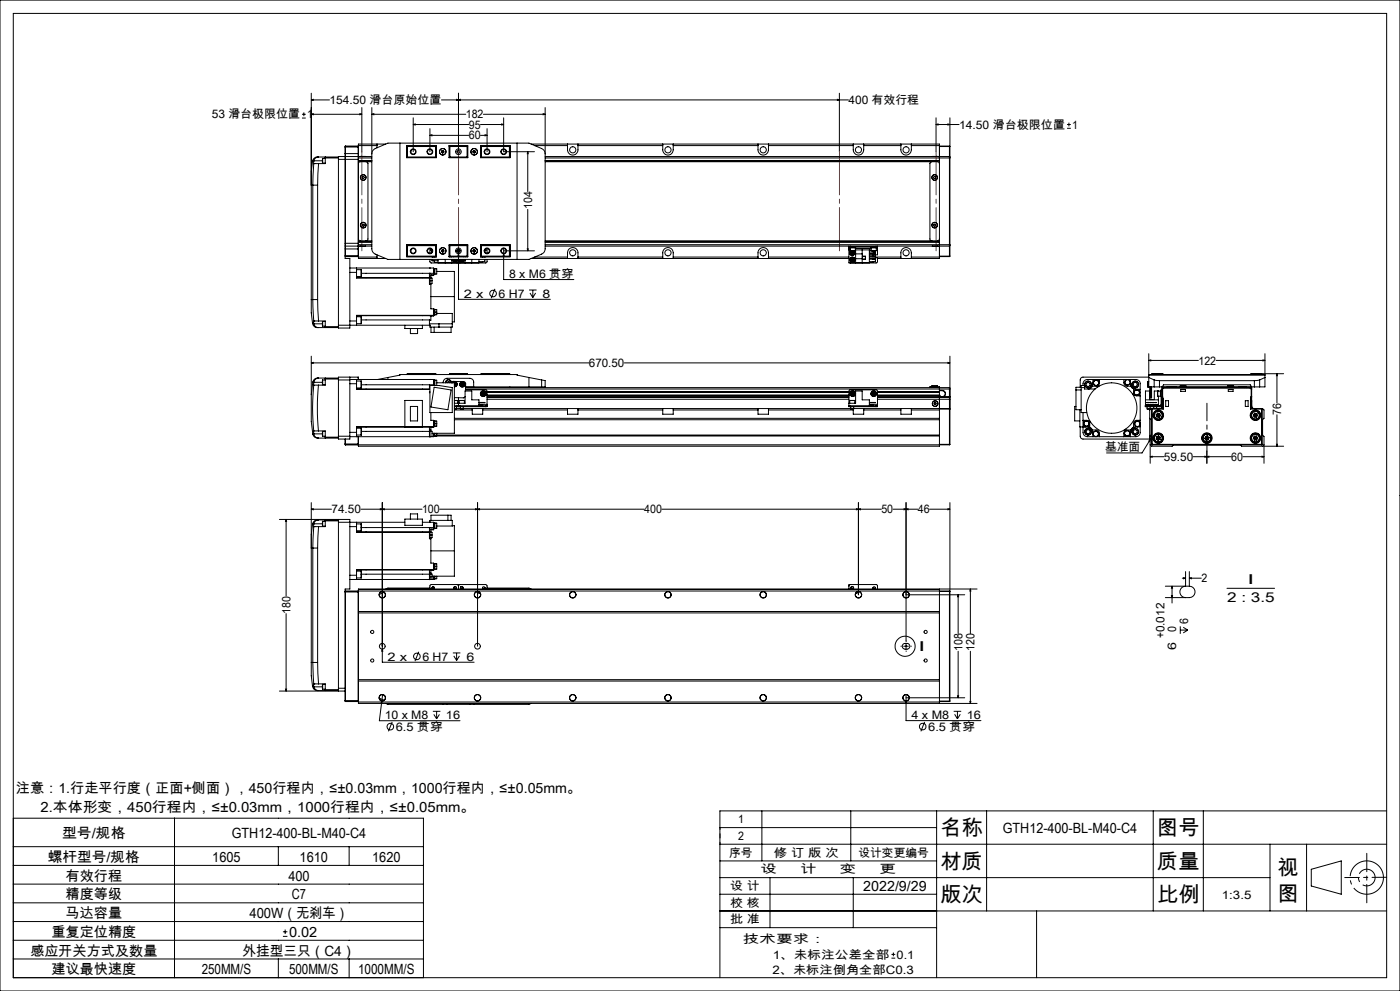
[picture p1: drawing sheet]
<svg xmlns="http://www.w3.org/2000/svg" width="420mm" height="297mm" viewBox="0 0 420 297" stroke-linecap="round" stroke-linejoin="round" font-family="sans-serif">
<g fill="none" stroke="#000" stroke-width=".3">
<path d="M0 0h420v297h-420zM4 4h412v289h-412zM90.6 35.4h1.1M90.6 34.3h1.1M91.2 33.7v1.1M93.4 29.9l.6-.1v.3zM93.4 34.3l.6-.2v.3zM93.4 34.3h.1M93.4 34.3h15.1M93.4 29.9h5.4M93.4 27.9v61.9M108 34.1l.5 .2-.5 .1z"/>
<path d="M108.5 32.2v13.3M111.5 34.3l.6-.2v.3zM111.5 32.2v42.4l.2 .6 .6 .8 4.1 1.7h42.3l4.4-1.9 .4-1.2v-42.4M111.5 34.3h28.2M124 37.3l.6-.2v.4zM124 37.3h16.6M124 35.3v10.2M129 38.6v6.9M136.9 29.8l.6 .1-.6 .2zM137.5 29.9l.6-.1v.3zM137.5 27.9v17.6M144.1 37.3h7"/>
<path d="M145 34.3h18.5M146.1 38.6v6.9M150.5 37.1l.6 .2-.6 .2zM151.1 35.3v10.2h9.2M162.9 34.1l.6 .2-.6 .1zM251.2 29.8l.6 .1-.6 .2zM251.8 27.9v17.6M254.5 29.9h-122.1M280.8 37.3l.6-.2v.4zM280.8 37.3h6.9M280.8 35.3v10.2M284.4 37.1l.6 .2-.6 .2z"/>
<path d="M285 35.3v11.8M320.1 38.4h1.1M320.1 37.3h1.1M320.7 36.8v1.1M93.8 48.3l-.4 3.2v4h.4M93.8 48.3l.3 .1M93.8 55.5h1.5M93.8 55.5v34.3M94.1 49l-.3 6.5M94.1 49h.1M94.1 49h1.5M94.1 48.4v.6"/>
<path d="M94.2 48.2h2.5M94.2 48.2l-.1 .2M95.3 55.5v34.3M95.5 47.1h-.1a1.51 1.51 0 0 0-1.6 1.2M95.5 47.1a1.42 1.42 0 0 0-1.3 1.1M95.5 47.1h6M95.6 49l-.3 6.5M96.8 47.5v1.4M96.8 47.5h.8M96.8 48.9h.8M97.6 47.1v.2M97.6 47.3v1.7h-2"/>
<path d="M97.6 47.3h3.9M101.5 47.8v49.7M101.5 47.8h6M103.5 46.9v.9M103.5 46v.9M103.5 46h4M103.5 44.1h4M103.6 47.8l-.1 29.7h1.5v20.8h-3.5v-.8M103.6 46.9v.9M103.6 46v.9M103.6 43.8v2.2M103.6 46.9l-.1 .1"/>
<path d="M103.6 43.8h3.9M103.6 43.8h-.1M107.5 46.9v26.9M107.5 43.8v3.1M107.5 46.9v.1M107.5 43.8h.1M107.5 46.9h.1M107.5 47v.8M107.5 47.8v25.1M107.5 48.1h4M107.5 43.6h5.6M107.5 47.3h4"/>
<path d="M107.9 46.9h1.8M108.8 52.9h.3l.2 .3-.2 .3h-.3l-.2-.3zM109.8 48.5l.6 .4v22.8l-.2 .3-.4 .2M111.5 48.5h-3.4l-.6 .5M111.5 46.9h-10v.9M111.5 46.1l.2-.7 .6-.7 4.1-1.8h42.3l4.1 1.8 .5 .5 .2 .9M113.1 43.2v1.1M115.7 43.2h-8.2v3.7M120 42.9v34.8M122 43.7h8.9v3.6h-8.9zM122 46.9h.1M122.1 43.8v3.5"/>
<path d="M122.1 43.8h8.8M122.1 43.8l.1 .1M122.2 47.1h8.5M122.2 43.9h8.5M122.2 43.9v3.2M122.2 47.1l-.1 .1h8.8M129 40.6l.6-.2v.3zM129 40.6h11.6M130.7 43.9l.1-.1v3.4l-.1-.1M130.7 43.9v3.2M132.5 45.6l.3 .2M132.5 45.3v.3"/>
<path d="M132.8 45.2l.3 .1M132.8 45.2l-.3 .1M133.1 45.3v.3M133.1 45.6l-.3 .2M134.7 43.7l.1 .1M134.7 43.7h5.6v3.6h-5.6zM134.7 43.8h5.6M134.7 47.2h5.6M134.8 43.8v3.4l.2-.1M134.8 43.8l.2 .1M135 47.1h5.1M135 43.9h5.1"/>
<path d="M135 43.9v3.2M140.1 43.9l.2-.1v3.4l-.2-.1M140.1 43.9v3.2M142 45.6l.2 .2M142 45.3v.3M142.2 45.2l.3 .1M142.2 45.2l-.2 .1M142.5 45.3v.3M142.5 45.6l-.3 .2M144.1 40.6h2M144.2 43.7h8.8v3.6h-8.8zM144.2 43.8h8.8l-.2 .1"/>
<path d="M144.4 43.9l-.1-.1v3.4l.1-.1M144.4 47.1h8.4M144.4 43.9h8.4M144.4 43.9v3.2M144.8 43.7v.1M145.5 40.4l.6 .2-.6 .1zM152.8 43.9v3.2M152.8 47.1l.2 .1h-8.8M153 46.9h.1M155.1 42.9v34.8M158.3 45.5l.2 .6h-.3zM158.3 45.5v11.9"/>
<path d="M159.3 43.2h122.5v34.3h-18.6M160.4 43.6h9.9M163.5 48.5h117.7l.5 .1 .1 .4M163.5 46.9h121.3M163.5 48.1h118.3M163.5 47.3h121.3M170.3 43.2a3.2 3.2 0 0 0 .4 2.8 1.56 1.56 0 0 0 1.7 .4 1.56 1.56 0 0 0 1-1.5v-1.7M173.4 43.6h25.4M198.8 43.2v1.7a1.57 1.57 0 0 0 1.6 1.6 1.57 1.57 0 0 0 1.6-1.6v-1.7M202 43.6h25.4M227.4 43.2v1.7a1.57 1.57 0 0 0 1.6 1.6 1.57 1.57 0 0 0 1.5-1.6v-1.7M230.5 43.6h25.5"/>
<path d="M256 43.2v1.7a1.57 1.57 0 0 0 1.5 1.6 1.57 1.57 0 0 0 1.6-1.6v-1.7M259.1 43.6h11.2M270.3 43.2v1.7a1.57 1.57 0 0 0 1.5 1.6 1.57 1.57 0 0 0 1.6-1.6v-1.7M273.4 43.6h8.4M279.5 48.5l-.5 .4v22.8l.1 .3 .4 .2M279.7 46.9h1.7M280.3 52.9h.3l-.1 .6-.3-.1-.1-.3zM281.8 43.8h3M281.8 43.9h3M284.8 46.9v.4M284.8 47.3h.2M284.8 46.9l.2 .2"/>
<path d="M284.8 43.8v.1M284.8 43.9v3M284.8 47.3v26M285 47.1v.2M285 47.3v26M103.5 76.6h4M103.5 73.7l.1 .1M103.5 76.8l4 .1M103.6 73.8v.8h3.9M103.6 73.8h7.9M107.5 73.8v3.1M107.5 71.6l.5 .6h3.5"/>
<path d="M107.5 73.7h.1M107.5 72.9h-3.9v.9M107.5 72.9v.8M107.5 73.8v3.7h8.2M107.5 72.5h4M107.5 77h5.6M107.5 73.3h4M107.5 73.7v.1M107.5 76.8v.1M107.9 73.8h1.8M108.7 67.4l.2-.2 .3 .1 .1 .3-.3 .2-.3-.1zM113.1 76.4v1.1"/>
<path d="M122 73.4h8.9v3.6h-8.9zM122 73.8h.1M122.1 73.4v3.5M122.1 76.9h8.8M122.2 73.6v3.2M122.2 73.6h8.5M122.2 76.8h8.5M122.2 76.8l-.1 .1M129 77.7v.8l.3 .3h8M129 74.5v1.4M129.3 75.1h.4M129.3 74.6v.5"/>
<path d="M129.6 77h.1M129.6 77.7v.4h1.8M129.7 75.2l-.1 .3M129.8 78.1h.3M130.3 78.1v.6h1.1M130.3 76.9v.1M130.7 73.6l.1-.1v3.4l-.1-.1M130.7 73.6v3.2M130.9 73.5h-8.8l.1 .1M131.4 77.7v1.1h12.3v-1.1M132.5 75.3l.3 .2M132.5 75v.3"/>
<path d="M132.8 74.9l.3 .1M132.8 74.9l-.3 .1M133.1 75v.3M133.1 75.3l-.3 .2M133.6 77.7v1.1M134.7 73.4h5.6v3.6h-5.6zM134.7 76.9h5.6M134.7 73.5h5.6M134.8 76.9l-.1 .1M135 73.6l-.2-.1v3.4M135 73.6v3.2M135 73.6h5.1"/>
<path d="M135 76.8h5.1M135 76.8l-.2 .1M135.3 76.9v.1M135.4 76.9v.1M135.5 77.7v1.1M135.6 78h1.6M135.6 77.7v.3M136 76.9v.1M136.2 78l.2 .2M136.5 78l-.1 .2M136.7 78l.1 .1M136.8 78.1l-.4 .1"/>
<path d="M136.8 78v.1M137.1 75.1h.1M137.1 75.3l.1 .2M137.2 75.1h-.1M137.2 75v.1M137.2 77.7v.3M137.2 74.9h.6M137.3 77.7a.74 .74 0 0 1-.6 .8 .74 .74 0 0 1-.9-.5M137.3 77.7a.78 .78 0 0 1-.6 .9 .78 .78 0 0 1-.9-.6M137.5 76.1l.2 .6h-.3zM137.5 74.3v15.4h27.6M137.8 77.7a.78 .78 0 0 0 .6 .9 .78 .78 0 0 0 .9-.6"/>
<path d="M137.9 78h.1M137.9 75.1h.1M137.9 75v.1M137.9 77.7v.3M137.9 75.3l-.1 .2M137.9 78h1.5M138.2 78v.1M138.2 78.1l.4 .1M138.6 78v.2M138.9 78l-.3 .2M139.1 76.9v.1M139.4 78h.1"/>
<path d="M139.5 77.7v.3M139.5 77.7v1.1M139.7 76.9v.1M140.1 73.6l.2-.1v3.4l-.2-.1M140.1 73.6v3.2M141.5 77.7v1.1M142 75.3l.2 .2M142 75v.3M142.2 74.9l.3 .1M142.2 74.9l-.2 .1M142.5 75v.3M142.5 75.3l-.3 .2"/>
<path d="M144.2 73.4h8.8v3.6h-8.8zM144.2 73.5h8.8l-.2 .1M144.4 73.6l-.1-.1v3.4l.1-.1M144.4 73.6v3.2M144.4 73.6h8.4M144.4 76.8h8.4M144.8 76.9v.1M144.8 78.4v.3h-1.1M145.4 75.1h.3M145.5 77h.1M145.5 77.9v-.2v.7h-1.8M145.7 75.1h-.3"/>
<path d="M145.7 74.6v.5M146.1 77.7v.9l-.3 .2h-8M146.1 74.5v1.4M151.1 75.2h9.2M151.1 76.1l.2 .6h-.3zM151.1 74.3v9.5h21.1M152.8 76.8l.2 .1h-8.8M152.8 73.6v3.2M153 73.8h.1M158.2 74.6h.3l-.2 .6zM158.3 62.8v12.4M159.3 77.5h95.4"/>
<path d="M160.4 77h9.9M163.5 72.5h118.3M163.5 73.8h121.3M163.5 73.3h121.3M170.3 77.5a3.2 3.2 0 0 1 .4-2.9 1.58 1.58 0 0 1 1.7-.3 1.58 1.58 0 0 1 1 1.5v1.7M173.4 77h25.4M198.8 77.5v-1.7a1.57 1.57 0 0 1 1.6-1.6 1.57 1.57 0 0 1 1.6 1.6v1.7M202 77h25.4M227.4 77.5v-1.7a1.57 1.57 0 0 1 1.6-1.6 1.57 1.57 0 0 1 1.5 1.6v1.7M230.5 77h24.2M254.7 74h.4M254.7 74v.5"/>
<path d="M254.7 74.5v4.3h6.1v-3.9M254.7 73.8v.2M254.7 74.9h.4M254.7 74.5h.4M255 74v.3h1.7v-.3M255.1 75.1h.9M255.1 75.1h1.5M255.1 74.3v.8M255.1 73.8v.2M255.1 74h7.7M255.3 76l.3 .2M255.3 77.7v.4"/>
<path d="M255.3 77.7l.4 .1M255.3 75.6v.4M255.3 75.6l.4 .2M255.3 78.1l.5 .1M255.6 77.4l.4 .1M255.6 77.4l-.3 .3M255.6 77.4l.1 .4M255.7 75.8l.3 .3M255.7 75.8l-.1 .4M255.7 75.8l-.4 .2M255.7 77.8l.4 .2M255.7 77.8l.1 .4"/>
<path d="M255.7 77.8l-.4 .3M255.7 75.4l.4 .2M255.7 75.4l-.4 .2M255.7 75.4v.4M256 75.1a.74 .74 0 0 1 .2 1.2 .74 .74 0 0 1-1.1 0 .74 .74 0 0 1 .2-1.2 .78 .78 0 0 0-.2 1.2 .78 .78 0 0 0 1.2 0 .78 .78 0 0 0-.3-1.2M256 76.1l-.4 .1M256 77.5l.1 .5M256 77.5l-.3 .3M256.1 75.6l-.1 .5M256.1 75.6l-.4 .2M256.1 78l-.3 .2M256.6 75.1h-.6"/>
<path d="M256.6 74.3v.8M256.6 74.9l4.7 .1M256.6 74.5h4.7M256.7 74.9v3.9M256.7 76.1h2M256.7 77.5h2M258.7 74.9v3.9M258.7 76.8h.9v.9h-.9zM259.6 76.8v.9M260.8 75.5h1.8v.4M260.8 76.2h1.8v.5h-1.8M260.8 77h1.8v.4h-1.8"/>
<path d="M260.8 77.7h1.8M260.8 75.9h1.8M261.3 74v.3h1.6M261.3 75.1h1.6M261.3 74.3v.8M261.9 77.4v.3l.4-.2 .3 .2M261.9 75.1v.4M261.9 76.7v.3M261.9 78.4v.3h-1.1M262.1 75.5h.3M262.1 77.5h.3M262.6 75.9l-.2 .3-.5-.3v.3"/>
<path d="M262.6 75.7v.2M262.6 77.7v.2M262.6 77.3h.6v1.2l-.3 .3h-8M262.6 77.7v.7h-1.8M262.6 77h7.7M262.8 74h.4M262.8 73.8v.2M262.9 74.3v.8M262.9 74.5h.3M263 74l-.1 .3M263.2 74v.5M263.2 73.8v.2"/>
<path d="M263.2 74.5v1.9h-.6M270.3 77.5v-1.7a1.57 1.57 0 0 1 1.5-1.6 1.57 1.57 0 0 1 1.6 1.6v1.7M273.4 77h8.4M279.7 73.8h1.7M280.1 67.4l.3-.2 .3 .4-.2 .2-.4-.1zM281.8 71.6l-.4 .6h-117.9M281.8 76.9h3M281.8 76.8h3M284.8 73.3h.2M284.8 73.3v.5M284.8 76.8h.2M284.8 76.8v.1"/>
<path d="M284.8 73.8v3M285 73.3v.3M285 73.6l-.2 .2M285 76.8l-.2 .1M285 73.6v3.2M93.4 89.8v4l.4 3.1M93.4 89.8h.4M93.8 96.9a1.48 1.48 0 0 0 1.7 1.3M93.8 89.8h1.5M93.8 89.8l.3 6.4M94.1 96.2h1.5M94.1 96.2h.1"/>
<path d="M94.1 96.2v.7M94.1 96.9h-.3M94.1 96.9l.1 .1M94.2 97a1.35 1.35 0 0 0 1.3 1.2M94.2 97h2.5M95.3 89.8l.3 6.4M95.5 98.2h6M95.6 96.2h2v1.7M96.8 96.3v1.5M96.8 96.3h.8M96.8 97.8h.8M97.6 97.9v.3"/>
<path d="M97.6 97.9h3.9M105 80.3h25.1v1.6M105 96.2h2M105 81.6h2M107 83.2l22 .1v1.7M107 80.3v1.3M107 96.2v1.3M107 81.6v1.7h21.8M107 82.9h1.3M107 80.8h1.3M107 97h1.3M107 94.9h1.3"/>
<path d="M107 94.6h23.1M108.3 94.9l.1 2M108.3 97h.1M108.3 80.8v2.1M108.3 94.9v2.1M108.4 80.9h.1M108.4 80.9l-.1 2M108.4 95.9l20.4 .1M108.4 81.9h21.7M121.5 97.5v1h5.2v-1M123.1 98.5v1.5h2.2v-1.5M128.8 83.3v.8"/>
<path d="M128.8 84.1v1.2h.5M128.8 81.9v1.4M128.8 81.9h.1M128.8 97.5h.1M128.8 80.3h.1M128.8 96v1.5M128.8 84.1h.8M128.8 97h6.9M128.8 83.1h.5M129 83.4h.6v.7M129.3 84.9v.4M129.3 83.1v.3"/>
<path d="M129.3 85.3v7.3h.8v1.9M129.3 88.9h7M129.3 98v1.6h6v-1.6M129.6 84.1v.8l-.8 .1M130.1 94.5v.1M130.1 92.7h.4v1.7h-.4M130.1 94.6l-.8 .1v1.3h-.5M130.1 81.9v.4M130.1 82.3h-.8v.8M130.1 80.5h.4v1.7h-.4M130.1 82.3v.3h-.8M130.1 94.5h-23.1v1.7"/>
<path d="M130.1 93.6h.9M130.2 92.7v1.7M130.2 80.5v1.7M130.2 98v1.6M130.5 92.8h.5v.8M130.5 80.5h.5v1.6h-.5M131 93.6v.7h-.5M131 81.3h5.3v7.6M131 93.9h4.7v4.1h-6.7v-.5h-27.5M131.7 97v1M136.3 88.9v7.6h-.6M148.5 86.6l-1.1 2.8"/>
<path d="M158.7 86.9h2.3M159 87.8l.8 1.4M159.8 86.9v2.3M160.7 87.8l-.9 1.4M93.4 118.3v8l.4 3.7M93.4 108.8l.6-.2v.3zM93.4 106.7v11.6M93.4 108.8h83.3M93.8 114.5l.3 .1M93.8 114.5l-.4 3.8M94.1 115.4a67.2 67.2 0 0 0 0 13.8M94.1 114.6v.8"/>
<path d="M94.1 114.6h.1M94.1 115.4h.1M94.1 114.6h2.6M94.2 115.4h1.3M95.5 115.4a74.3 74.3 0 0 0 0 13.7M95.6 113.3a1.46 1.46 0 0 0-1.8 1.2M95.6 113.3h-.2a1.5 1.5 0 0 0-1.3 1.3M95.6 113.3h5.9M96.7 114.6l.1 .7M96.8 113.9l-.1 .7M96.8 113.9v1.4M96.8 113.9h.8"/>
<path d="M96.8 115.3h.8M97.6 113.3v.3M97.6 113.6v1.8h-2.1M97.6 113.6h3.9M101.5 113.9h3.5M101.5 113.9v16.8M105 113v.9M105 113.7h25.1v1.6M105 113.9v16.8M105 115h2M107 113.7v1.3M107 115v1.7h21.8v-1.2h2.9l4 .7v7.4h-6.7v-8.1"/>
<path d="M107 116.3h1.3M107 114.2h1.3M107 116.6h21.8M107.5 113h-6v.9M107.5 113v.7M108.3 114.2v2.1M108.4 114.3h.1M108.4 114.3l-.1 2M108.4 115.3h21.7M116.4 113.1v.6M116.4 113.1l3.6-.7v-.1h35.1v.1l3.6 .7M116.4 113.1l-3.1 .6"/>
<path d="M122.1 112.1h8.7M122.1 112.1v.2M128.8 113.7h.1M129 117.4v.3M129 113.7h.1M130.1 115.3v.2M130.1 113.9h.4v1.6M130.2 113.9v1.6M130.2 116.1l5.1 .8-.9 5.9-5.1-.8zM130.5 113.9h.5v1.6M130.8 112.1v.2M131 114.7h5.3"/>
<path d="M133 114.7a1.23 1.23 0 0 1 1.1-1.3h6.9a1.14 1.14 0 0 1 1.1 1.1v1.5h20.4M133.7 114.7a.85 .85 0 0 1 .8-1 .85 .85 0 0 1 .9 1M133.8 114.7a.77 .77 0 0 1 .7-.9 .77 .77 0 0 1 .8 .9M134.3 114.7a.29 .29 0 0 1 .2-.4 .29 .29 0 0 1 .3 .4M134.8 112.1h5.5M134.8 112.1v.2M135.4 114.7l.5-.4 3.4 .1 .4 .6-.1 2.2M136.3 114.7v15.2h-6.7M136.3 115.9a.75 .75 0 0 0 .8-1.1 .75 .75 0 0 0-1.4-.1 .77 .77 0 0 1 1.4 .1 .77 .77 0 0 1-.8 1.1M136.3 115.5l.2 .1M136.3 114.8l.4 .1M136.3 115.1h.1"/>
<path d="M136.3 114.8l.1 .3M136.4 115.1l-.1 .1M136.4 115.1l.1 .5M136.4 115.1l.4 .2M136.7 114.9l.1 .4M136.7 114.9l-.3 .2M136.8 115.3l-.3 .3M137.5 119.2v2.7M138.3 115.1l.1 .4M138.3 115.1l.8 .2M138.4 115.5l.4 .1M138.6 114.8l-.3 .3"/>
<path d="M138.6 114.8l.4 .1M138.6 114.8l.1 .4M138.7 115.2l-.3 .3M138.7 115.2l.1 .4M139 114.9l.1 .4M139 114.9l-.3 .3M139.1 115.3l-.3 .3M139.5 118.8l-.4 .4h-2.8M139.6 116.8l6.3 .1 .2 .4v3.9M139.6 116.6h145.2M139.7 116.2h145.1M139.7 115.9h2.4"/>
<path d="M140.3 112.1v.2M144.3 112.1h8.7M144.3 112.1v.2M144.6 117.8v.4M144.6 117.8l.4 .2M144.6 118.2l.4 .2M144.9 117.5l.4 .3M144.9 117.5l-.3 .3M144.9 117.5l.1 .5M145 118l-.4 .2M145 118l.3 .2M145 118v.4"/>
<path d="M145.3 117.8v.4M145.3 117.8l-.3 .2M145.3 118.2l-.3 .2M146.1 118.5h108.6M146.1 117.4h108.6M146.1 118.4h108.6M146.1 117.5h108.6M146.1 118.9h108.6M146.1 119.1h108.6M146.1 119.7h108.6M153 112.1v.2M153 116v.2"/>
<path d="M158.7 113.1v2.9M158.7 113.1l3.8 .8M162.5 113.9l1 .2v1.9h-1M162.5 113.9v2.1M187.3 108.8h97.7M255.4 118.1l.3 .3M255.5 117.7l-.1 .4M255.5 117.7l.3 .3M255.8 118l-.4 .1M255.8 118l.4 .3M255.8 118l-.1 .4M255.9 117.6l.3 .3"/>
<path d="M255.9 117.6l-.4 .1M255.9 117.6l-.1 .4M256.2 118.3l-.5 .1M256.2 117.9v.4M256.2 117.9l-.4 .1M261.7 117.8l.1 .4M261.7 117.8l.4 .2M261.8 118.2l.3 .2M262.1 117.5l.4 .3M262.1 117.5l-.4 .3M262.1 117.5v.5M262.1 118l-.3 .2"/>
<path d="M262.1 118l.4 .2M262.1 118v.4M262.5 117.8v.4M262.5 117.8l-.4 .2M262.5 118.2l-.4 .2M263.2 118.5h18.6M263.2 117.4h18.6M263.2 118.4h18.6M263.2 117.5h18.6M263.2 118.9l19.5 .1M263.2 119.1h21.6M263.2 119.7h21.6"/>
<path d="M279.5 115.7h1.7M279.5 115.8l.1 .1M279.5 115.9h-.5v.3M279.5 115.8h1.7M279.5 115.7v.5M279.5 115.9h1.7M281.2 115.8v.1M281.2 115.9h.6v3M281.2 115.7v.5M281.8 118.9v.1M281.8 118.5h.1M281.8 117.4v.1"/>
<path d="M281.8 119v14.7h-174.3v-2.8M281.8 119h.1M281.8 117h.9M281.8 117.1h.9M281.8 118.9h.9M282.7 117a.97 .97 0 0 1 .9 .9 .97 .97 0 0 1-.7 1M282.7 117.1a.9 .9 0 0 1 .9 .9 .9 .9 0 0 1-.9 .9M282.7 117v.1M282.7 118.9v.1M282.9 118.9h1.9M282.9 118.9l-.2 .1M284.4 108.6l.6 .2-.6 .1z"/>
<path d="M284.8 118.9l.2 .1M284.8 116.2v.4M284.8 118.9v.2M284.8 119.1v.6M284.8 116.6v2.3M284.8 119.7v2.7M285 106.7v26.5M285 119l-.2 .1M285 119l-.2 .7M322.8 116.9h1.5M324.3 116.2h1.1M324.3 116.1h-1.5v6.7h1.5"/>
<path d="M325.9 114.9l.5-.3 .6 .3v.7l-.6 .3-.5-.3zM327.7 115.7a1.27 1.27 0 0 1-1.3 .9M327.7 115.7h1.5l.2 .3M327.9 113.7l-.2 2M328.5 116.6h-3.1v-1.1h-1.1v8.1h1.7M328.5 116.6h.1M328.8 113.9a.85 .85 0 0 1 .9 .8 .85 .85 0 0 1-.9 .9M328.8 113.9a.85 .85 0 0 0-.8 .8 .85 .85 0 0 0 .8 .9M328.8 113.9a.86 .86 0 0 0-.8 .8 .86 .86 0 0 0 .8 .9M328.8 113.9a.86 .86 0 0 1 .9 .8 .86 .86 0 0 1-.9 .9M329.8 113.7v1.1l-.3 .7 .2 .2M337.1 113.7v1a1.02 1.02 0 0 0 1 1h1.2l.8 .8"/>
<path d="M338.1 113.7h-11.9a1.42 1.42 0 0 0-1.3 1.8M338.4 113.7h2.4a1.26 1.26 0 0 1 1.3 1.3v11.9M339.1 113.7l.1 1a1.58 1.58 0 0 0 .9 1.8M340 118.5l.3-.1 .6 .2h1.2M340.1 116.5l2 .2M340.1 116.5v1.5l-.3 .1M340.2 117.6a.85 .85 0 0 0 .9 .9 .85 .85 0 0 0 .8-.9M340.2 117.6a.85 .85 0 0 1 .9-.8 .85 .85 0 0 1 .8 .8M340.2 114.6h.7l.3 .6-.3 .6h-.7l-.3-.6zM343.6 119.8h3.9M344.3 114.5h.1M344.3 114.5l.1 1.5"/>
<path d="M344.4 114.4l-.1 .1M344.4 114.4v.1M344.4 114.5v1.5M344.4 114.4h.2M344.4 116h.8M344.4 114.5h.2M344.6 108l.6-.1v.3zM344.6 106v10h1.7M344.6 108h14.9M344.6 113h-19.7a.84 .84 0 0 0-.8 .9v2.2M344.6 112.3h34.9M344.6 112.4h34.9"/>
<path d="M344.6 113.1l1.7 .8M344.9 116v3.8M345.2 118.7v.5h.3v-.5M345.2 118.7h.3M345.2 116v2.7M345.5 112.1h3.4M345.5 112.1v.2M345.5 116v2.7M346.3 113.9l1.5 .2M346.3 116h1.5M346.3 113.9v2.1M347.3 117.2v1.5"/>
<path d="M347.3 118.7h.8M347.5 117.2h.1M347.5 118.7v2.9M347.8 116h.9M347.8 114.1h28.5M347.8 114.1v1.9M348.1 117.2h-1.8v2.6h-1.4v-2.6h-1.3v4.4M348.3 117.1h-.2v1.7h.2M348.3 117.3h.4M348.3 117.3v3.9M348.7 116.8h-.4v.5M348.7 116l.4-.7h26l.4 .7"/>
<path d="M348.7 116v4.1M348.7 119.1l.1 .6M348.7 115.9h26.7M348.7 115.9v.4M348.7 119.2v.9M348.8 119l.2 .7M348.8 118.9v.1M348.8 118.9l-.1 .2M348.8 119l-.1 .1M348.8 116.6v2.3M348.8 119.7h.2M348.8 119.7v2.7"/>
<path d="M348.9 112.1v.2M349 119.7v2.9M349.1 116.2v.1M349.1 116.3l-.3 .3M349.1 116.2l-.4 .2 .1 .2M349.1 116.2h26M349.1 116.3h26M350.2 116.2v-.3h.6v.3M352.5 115.9h.1M354 115.8l.1 .1M354 115.7h1.8M354 115.8h1.8"/>
<path d="M354 115.7v.1M354.2 116.7h1.4v.6h-1.4zM355.8 115.8l-.1 .1M355.8 115.7v.1M364.8 108h14.7M368.3 115.8l.1 .1M368.3 115.7h1.8M368.3 115.8h1.8M368.3 115.7v.1M368.5 116.7h1.4v.6h-1.4zM370 115.9h.1M370.1 115.7v.1"/>
<path d="M371.7 115.9h.1M373.3 116.2v-.3h.6v.3M375.1 116.3l.3 .3M375.1 116.2v.1M375.1 116.2l.3 .1v.3M375.1 119.7h.2M375.1 119.7v2.9M375.2 112.1h3.4M375.2 112.1v.2M375.3 119.7v2.7M375.3 119l-.2 .7M375.3 119l.2 .1"/>
<path d="M375.4 118.9l.1 .2M375.4 118.9l-.1 .1M375.4 116.6v2.3M375.4 115.9v.4M375.4 119.2v.9M375.5 119.1l-.2 .6M375.5 116h.8M375.5 116v4.1M376.3 116h1.6M376.3 114.1v1.9M377.9 113.9l-1.6 .2M377.9 113.9v2.1"/>
<path d="M378.5 112l.1 .1M378.6 112.1v.2M378.9 107.9l.6 .1-.6 .2zM379.5 106v10h-1.6M379.5 113.1l-1.6 .8M383.1 112l.1 .6h-.3zM383.1 112v8.8M385.1 112l-9.9 .1M93.8 130a1.53 1.53 0 0 0 1.8 1.3M94.1 129.2v.8M94.1 130a1.46 1.46 0 0 0 1.5 1.3M94.1 130h-.3"/>
<path d="M94.1 130h2.6M94.1 130h.1M94.2 129.1h1.3M94.2 129.1l-.1 .1M95.5 129.1h2.1v1.9M95.6 131.3h5.9M96.7 130l.1 .7M96.8 129.3l-.1 .7M96.8 129.3v1.4M96.8 129.3h.8M96.8 130.7h.8M97.6 131v.3"/>
<path d="M97.6 131h3.9M101.5 130.7v.9h3.5v-.9M101.5 130.7h3.5M103.5 131.6l.1 1.7M103.5 133l.1 .1M103.5 133.3h.1M103.6 133.3h3.9M105 129.6h2M107 129.6v1.3M107 130.4h1.3M107 128.3h1.3M107 128h23.1"/>
<path d="M107.5 130.9v2.4M107.5 133l-3.9 .1M108.3 128.3l.1 2M108.3 130.4h.1M108.3 128.3v2.1M108.4 129.3h20.4M121.5 127.9v-7.9h5.2v7.9M121.5 127.9h-14.5v1.7M123.1 121.8h2.2v4.3h-2.2zM126.7 127.9h3.4M128.8 128h.1M128.8 128v1.3"/>
<path d="M128.8 129.3v1.6M128.8 129.2h.2v1.7M128.8 130.9h.1M128.8 128.9h.5M129 129.3h.6v1.5h-.6M129.3 128.9v.4M129.3 123.6v2.4h.8v1.9M129.3 130.8v.1M130.1 127.9v.1M130.1 126.1l.9 .1v.8M130.1 128l-.8 .1v.8M130.1 129.9v1h-25.1"/>
<path d="M130.1 127h.9M130.2 126.1v1.7M130.2 129.9v.8M130.5 126.1v1.7h-.4M130.5 129.9v.8h-.4M130.5 130.7h151.3M131 127v.7h-.5M131 129.9v.8M131 130.4h150.8M136.3 120h1M136.3 122.6h.6zM136.3 122.9h5.4"/>
<path d="M136.3 125.4h145.5M136.3 125.8h145.5M136.3 120.9h3.2v-3.7h2v2.6h2.2v1.8M136.3 121.6h.8M136.3 121.9h.8M136.9 121.9v.7M136.9 122.4h1.2M137.1 121.9h.4M137.1 121.6h.9M137.1 121.6v.3M137.3 120v.9M137.5 121.9h.5"/>
<path d="M137.8 120h1.5M137.8 120v.9M138 121.6h7.7M138 121.9h7.7M138 121.6v.3M138.1 122.6h.1M138.1 121.9v.7M138.2 122.6h.8M139 122.6h-.8M139 121.9v.7M139 122.4h2.7M139.3 120v.9"/>
<path d="M141.7 122.4h3.1M141.7 122.4v1.7h3.1v-1.7M143.7 121.2h1.1v.3h-1.1M143.7 120.6h1.8l-1.8 .1M143.7 121.2h2.4M144.8 122.4h25.5M144.8 122.9h25.5M145.7 121.6h.4M145.7 121.6v.3M146.1 121.6v.3h-.4M146.1 121.2v.4M170.3 122.4h3.1"/>
<path d="M170.3 122.4v1.7h3.1v-1.7M173.4 122.4h25.4M173.4 122.9h25.4M198.8 122.4h3.2M198.8 122.4v1.7h3.2v-1.7M202 122.4h25.4M202 122.9h25.4M227.4 122.4h3.1M227.4 122.4v1.7h3.1v-1.7M230.5 122.4h24.7M230.5 122.9h25.5M254.7 121.6h.4"/>
<path d="M254.7 120.9h2v-3.7h2v2.6h2.1v1.8M254.9 120h1.5M254.9 120v.9M255.1 121.6h7.7M255.1 121.9h7.7M255.1 121.6v.3M255.2 122.6h.1M255.2 121.9v.7M255.3 122.6h.8M255.3 122.6h.1M255.4 122.6h.6M256.1 122.4h3"/>
<path d="M256.1 121.9v.7M256.1 122.6h-.1M256.4 120v.9M259.1 122.4v1.7h-3.1v-1.5M259.1 122.4h11.2M259.1 122.9h11.2M260.8 121.2h1.1v.3h-1.1M260.8 120.6h1.8l-1.8 .1M260.8 121.2h2.4M262.8 121.6h.4M262.8 121.6v.3M263.2 121.6v.3h-.4"/>
<path d="M263.2 121.2v-4l-.1-.3-8.1-.1-.3 .4v4.7h.4M263.2 121.2v.4M270.3 122.4h3.1M270.3 122.4v1.7h3.1v-1.7M273.4 122.4h11.4M273.4 122.9h8.4M280.4 120.6l.3 .1 .1 .3-.2 .3-.3-.1-.1-.3zM281.8 122.6h3M281.8 133.2h3M284.8 122.4v.2M284.8 133.2h.2M284.8 133.2v.1"/>
<path d="M284.8 133.3h-177.3M284.8 122.6v10.6M285 133.2l-.2 .1M322.8 121.8h-.4v4.3h1.6M324 122.8v5.1h1.8M324.1 127.9v2.8a.84 .84 0 0 0 .8 .9h20.2M324.9 126h1.2l.5 .3 .3-.2M324.9 127.9l2 .2M324.9 123.6v6a1.33 1.33 0 0 0 1.3 1.3h2.4M326.1 128.8h.6l.4 .6-.4 .5h-.6l-.3-.5zM326.9 128.1a2.68 2.68 0 0 1 1 2.8M326.9 128.1l.8 .8h1.1a1.02 1.02 0 0 1 1 1v1"/>
<path d="M327.2 126.4l-.3 .2v1.5M337.3 128.9l.2 .2-.3 .5-.1 1.3M337.6 128.6l.2 .3h1.5M338.1 129a.85 .85 0 0 0-.8 .9 .85 .85 0 0 0 .8 .8M338.1 129a.85 .85 0 0 1 .9 .9 .85 .85 0 0 1-.9 .8M338.1 129a.86 .86 0 0 0-.8 .9 .86 .86 0 0 0 .8 .8M339.2 129.3l-.1 1.6M339.3 128.9l-.1 .4M340 129l.6-.3 .5 .3v.7l-.5 .3-.6-.3zM342.1 126h-1a.96 .96 0 0 0-1 1v1.1l-.8 .8M342.1 127.9l-1.2 .1a1.44 1.44 0 0 0-1.7 1.3M342.1 127.2v2.4a1.27 1.27 0 0 1-1.3 1.3h-11.9"/>
<path d="M343.7 121.2h3.8v.3h-3.8zM344 121.6h-.4v.3h.4M344 121.6h3.9M344 120.6l.7 .1zM344 121.9h1.2M344 121.6v.3M344.1 122.6h.9M344.1 122.6h.8M344.1 121.9v.7M344.9 125.4l.4 .4v4.6l-.2 .3v8.1M344.9 122.6v9M345 120.6l.4 .1z"/>
<path d="M345 121.9v.7M345 122.6h-.1M345.1 131.8l-.2 .6-.3-.2zM345.1 133.3l.4 .4h6.1l.5-.4M345.1 131.8l-2.5 3.9h-10.6M345.1 136.9l.6-.2v.3zM345.1 136.9h4M345.2 121.9h.8M345.2 121.6v.3M345.5 122.6h.2M345.5 133.2h.2M345.5 133.2l.2 .1"/>
<path d="M345.5 122.6v10.6M345.7 133.2v.1M345.7 133.3h32.8M345.7 122.6h3.3M345.7 133.2h32.8M345.7 122.6v10.6M345.7 120.6l.4 .1zM346 121.6v.3M346 121.9h1.9M346.1 121.9v.5M346.5 120.6l.4 .1zM346.9 124.3l.2 .7"/>
<path d="M346.9 124.3l.6 .2M346.9 131.5l.5 .4M347 130.9l-.1 .6M347 130.9l.5 .4M347 121.9v.5M347.1 125l.6 .1M347.3 123.8l-.4 .5M347.3 123.8l.6 .1M347.3 123.8l.2 .7M347.5 131.3l.5 .4M347.5 131.3l-.6 .2M347.5 131.3l-.1 .6"/>
<path d="M347.5 124.5l-.4 .5M347.5 124.5l.2 .6M347.5 124.5l.7 .1M347.6 130.6l.5 .5M347.6 130.6l-.6 .3M347.6 130.6l-.1 .7M347.9 121.6v.3M347.9 123.9l.3 .7M347.9 123.9l-.4 .6M348 131.7l-.6 .2M348.1 131.1l-.1 .6M348.1 131.1l-.6 .2"/>
<path d="M348.2 124.6l-.5 .5M348.3 121.2l-.4 .4M348.3 121.2h.3M348.6 121.8h.1M348.6 121.4l-.2 .3-.5 .2M348.6 121.8l-.5 .6M348.7 120.1l-.1 1.7M348.7 120.1v1.7M348.7 121.8h.1M348.7 120.1h.1M348.7 121.8l-.4 .6M348.8 120.1v.1"/>
<path d="M348.8 121.8h.1M348.8 120.1v1.7M348.8 122.4l.2 .2M348.8 122.4h-3.5l-.4 .5M349.7 120.1h.9v1.7h-.9zM352 133.3h20.1M358 136.9h11.4M361.4 131.4l.4 .5M361.5 136.7l.6 .2-.6 .1zM361.6 130.8l-.2 .6M361.6 130.8l.5 .5M362.1 131.3l.4 .5"/>
<path d="M362.1 131.3l-.7 .1M362.1 136.9l.6-.2v.3zM362.1 135.2v3.6M362.3 130.7l.4 .5M362.3 130.7l-.7 .1M362.3 130.7l-.5 1.2M362.5 131.8l-.7 .1M362.7 131.2l-.2 .6M362.7 131.2l-.6 .1M372.1 133.3l.4 .4h12.6M372.9 136.9h6.3M373.6 120.1h.8v1.7h-.8z"/>
<path d="M375.1 122.6h3.4M375.3 121.8h.1M375.3 122.4l-.2 .2M375.3 122.4h3.5l.4 .5v2.5l-.4 .4v4.6l.4 .4v8M375.3 120.1v.1M375.3 120.1v1.7M375.3 121.8h.2M375.3 120.1h.2M375.4 121.8l.4 .6M375.5 120.1v.1M375.5 120.1v1.7M375.5 121.8l.5 .6"/>
<path d="M375.5 121.8h.1M375.5 120.2v1.6M376 131.3l.3 .6M376 124.4l.2 .6M376 124.4l.6 .1M376.2 125l.7 .1M376.3 130.7l-.3 .6M376.3 130.7l.3 .6M376.4 123.8l-.4 .6M376.4 123.8l.6 .1M376.4 123.8l.2 .7M376.6 131.3l-.3 .6"/>
<path d="M376.6 131.3l.4 .6M376.6 124.5l-.4 .5M376.6 124.5l.3 .6M376.6 124.5h.7M376.9 130.7l.4 .6M376.9 130.7h-.6M376.9 130.7l-.3 .6M377 131.9h-.7M377 123.9l.3 .6M377 123.9l-.4 .6M377.3 131.3l-.3 .6M377.3 131.3h-1.3"/>
<path d="M377.3 124.5l-.4 .6M378.5 133.2v.1M378.5 133.2h.1M378.5 122.6h.1M378.5 122.6v10.6M378.6 136.7l.6 .2-.6 .1zM378.6 133.2l-.1 .1M378.6 122.6v10.6M379.2 133.3l-.4 .4M382.9 133.1h.3l-.1 .6zM383.1 124.3v9.4M83.8 155.7h21.2v20.8h-1.5l.1 33.8"/>
<path d="M85.8 155.7v22.9M85.8 155.7l.2 .6h-.3zM93.4 152.6l.6-.1v.3zM93.4 150.6v47.9M93.4 152.6h6M93.8 157.1l-.4 3.2v3.9h.4M93.8 157.1h.3M94.1 157.8l-.3 6.4M94.1 157.8h.1M94.1 157.8h1.5M94.1 157.1v.7M94.2 157l-.1 .1"/>
<path d="M94.2 157h2.5M95.5 155.8h-.1a1.5 1.5 0 0 0-1.6 1.3M95.5 155.8a1.38 1.38 0 0 0-1.3 1.2M95.5 155.8h6M95.6 157.8l-.3 6.4M96.8 156.2v1.5M96.8 156.2h.8M96.8 157.7h.8M97.6 155.8v.3M97.6 156.1v1.7h-2M97.6 156.1h3.9M101.5 155.7v.8"/>
<path d="M101.5 156.5v49.8M101.5 156.5h20M105 157.8h2M107 156.5v1.3M107 157.8v1.7l22.6 .1v.7M107 159.1h1.3M107 157h1.3M107 159.4h21.8M108.3 152.6h18.3M108.3 158v1.1M108.4 157.1h.1M108.4 158l-.1 1.1"/>
<path d="M108.4 157.1v.9M108.4 158.1h21.7M114.1 152.5l.6 .1-.6 .2zM114.7 152.6l.6-.1v.3zM114.7 150.6v47.9h27.5M121.5 155.6h5.2v1.8h-5.2zM123.1 155.6v-1.6h2.2v1.6M126.7 156.5h3.4v1.6M128.8 159.4v.9M128.8 158.1h.1M128.8 158.1v1.3M128.8 156.5h.1"/>
<path d="M128.8 159.3h.5M129 156.5v-.5h6.7v1.7h-4.7M129 159.5v1.7M129.3 159.3v.3M129.3 156v-1.6h6v1.6M130.1 158.1v.4M130.1 158.5h-.8v.8M130.1 156.7h.4v1.7h-.4M130.1 158.5v.3h-.8M130.2 156.7v1.7M130.5 156.8h.5v1.5h-.5M134.4 154.4v1.6"/>
<path d="M135.7 157.5h.6v7.6M142.7 152.5l.6 .1-.6 .2zM143.3 152.6l.6-.1v.3zM143.3 150.6v43.1M193.3 152.6h-61.4M198.6 152.6h65.8M256.9 152.5l.6 .1-.6 .2zM257.5 150.6v27.7M257.5 152.6l.6-.1v.3zM271.2 152.5l.6 .1-.6 .2zM271.8 152.6l.6-.1v.3zM271.8 150.6v41.5"/>
<path d="M275.3 152.6h-7.4M278.9 152.6h6.1M284.4 152.5l.6 .1-.6 .2zM285 150.6v59.5M93.8 164.2h1.5M93.8 164.2v34.3M95.3 164.2v34.3M103.5 177.4h4M105 172.4h2M107 172.4v1.3M107 173.2h1.3M107 171.2h1.3"/>
<path d="M107 170.8h23.1M107.5 177.2v33.1M107.5 176.7h174.3M108.3 171.2l.1 1M108.3 173.2h.1M108.3 171.2v1M108.3 172.2v1M108.4 172.2v.9M108.4 172.1h20.4M115.3 177.5l-1.5 .6M128.8 160.3v1.2h.5M128.8 170.8h.1"/>
<path d="M128.8 170.8v1.3M128.8 172.1v1.6M128.8 173.7h.1M128.8 172h.2v1.7M128.8 160.3h.8M128.8 171.7h.5M128.8 172.9h.8M129 176.5v-1l.4-.3h7.7l.4 .4 .5-.4h7.7l.4 .3v1M129 176.2h-12.6l-.7 .3M129 172h.6v.9M129.3 161.1v.4M129.3 171.7v.3"/>
<path d="M129.3 161.5v7.3h.8v1.9M129.3 173.6v.1M129.3 165.1h7M129.6 160.3v.8l-.8 .1M129.6 172.9v.7h-.6M129.6 176.2h.1M129.6 176.1v.2M129.6 176.3h.7M129.8 175.9h.3M129.9 176.5a.34 .34 0 0 1-.2-.5 .34 .34 0 0 1 .5 0 .34 .34 0 0 1-.1 .5M130.1 170.7v.1M130.1 168.9l.1 1.7"/>
<path d="M130.1 170.8l-.8 .1v.8M130.1 172.7v1h-25.1M130.1 170.7h-23.1v1.7M130.1 169.8h.9M130.2 168.9l.8 .1v.8M130.2 172.7v.8M130.3 176.1v.2M130.5 168.9v1.7h-.4M130.5 172.7v.8h-.4M131 169.8v.8h-.5M131 172.7v.8h-.5M136.3 176.5a.42 .42 0 0 1-.1-.6 .42 .42 0 0 1 .7 0 .42 .42 0 0 1-.1 .6"/>
<path d="M136.3 165.1v7.6h-6.7M137.3 175.3h.5M137.5 175.3v1.2M138.3 176.5a.41 .41 0 0 1-.1-.6 .41 .41 0 0 1 .6 0 .41 .41 0 0 1 0 .6M143.3 177.3l.2 .4h.5M143.7 177.4v.4M144.8 176.3h.7M144.8 176.1v.2M145 176.5a.34 .34 0 0 1-.2-.5 .34 .34 0 0 1 .6 0 .34 .34 0 0 1-.2 .5M145.5 176.2h.1M145.5 176.1v.2M146.1 176.2h12.6l.6 .3"/>
<path d="M254.7 175.6l.4-.4h7.7l.4 .3v1M254.9 175.3h-.2v1.2M255.3 175.9a.43 .43 0 0 1 .7 0 .43 .43 0 0 1-.1 .6M255.3 175.9l.1 .6M257.5 177.3l-.2 .4h-.5M261.9 176.3h.7M261.9 176.1v.2M262.1 176.5a.34 .34 0 0 1-.1-.5 .34 .34 0 0 1 .5 0 .34 .34 0 0 1-.1 .5M262.6 176.1v.2M271.8 178.3h17.6M281.8 176.5v34.3M281.8 177.3h3"/>
<path d="M284.8 177.1v.2M284.8 177.3v32.8M284.8 177.1l-181.3 .1M287.4 178.3l.2 .6h-.3zM287.4 178.3v11.6M291.1 176.5l.2 .6h-.3zM291.1 176.5v13.4M293.1 176.5h-185.6v34.3h185.6M351.4 178.5h.4l-.2 .6zM351.6 175.7l.2 .6h-.4zM351.6 175.7v5M354.7 173.3h1"/>
<path d="M355.1 173.1l.6 .2-.6 .2zM355.7 171.3v4.4a1.71 1.71 0 0 0-1.7 1.7 1.71 1.71 0 0 0 1.7 1.7M356.8 173.3l.6-.2v.4zM356.8 175.7a1.71 1.71 0 0 1 1.7 1.7 1.71 1.71 0 0 1-1.7 1.7h-7.2M356.8 171.3v4.4M356.8 173.3h3.6M356.8 175.7h-7.2M368.1 176.3h14.3M85.8 183.9v23.2M93.4 198.5v4l.4 3.2M93.4 198.5h.4M93.8 198.5l.3 6.5"/>
<path d="M93.8 198.5h1.5M95.3 198.5l.3 6.5M107.5 183.3h174.3M107.5 183.7h174.3M114.7 194.6l.1 .6h-.3zM125.6 195.3l-1.1 2.9M135.9 195.7h2.2M136.1 196.6l.9 1.3M137 195.7v2.2M137.8 196.6l-.8 1.3M271 193a1.1 1.1 0 0 1 1.3-.2 1.1 1.1 0 0 1 .5 1.3 1.08 1.08 0 0 1-1.5 .4 1.08 1.08 0 0 1-.3-1.5zM271.1 193.7h1.4"/>
<path d="M271.8 193v1.4M287.4 195.2v13.9M291.1 195.2v15.6M354.1 187.7v2.3M354.1 188.8h2.2M355 188l1.3 .8M356.3 188.8l-1.3 .9M83.8 207.1h19.7M85.7 206.5h.3l-.2 .6zM93.8 205.7a1.54 1.54 0 0 0 1.7 1.3M94.1 205h.1M94.1 205h1.5"/>
<path d="M94.1 205v.7M94.1 205.7h-.3M94.1 205.7l.1 .1M94.2 205.8a1.44 1.44 0 0 0 1.3 1.2M94.2 205.8h2.5M95.5 207h6M95.6 205h2v1.7M96.8 205.1v1.4M96.8 205.1h.8M96.8 206.5h.8M97.6 206.7v.3M97.6 206.7h3.9"/>
<path d="M101.5 206.3v.8M101.5 206.3h2M103.5 209.9h4M103.5 210.2l.1 .1M103.6 210.3h3.9M107.5 210.4h174.3M107.5 204.1h174.3M107.5 203.7h174.3M107.5 210.2v.1M113.8 209.2l1.5 .7M114.5 210.1l.1 .6-.3-.1zM114.8 208.1l-1 7.9h24.2"/>
<path d="M115.7 210.8l.7 .3h16.6M117.7 216.4l-1.2 2.8M129.9 213.2h2.2M130.1 214.1l.9 1.3M131 213.2v2.2M131.8 214.1l-.8 1.3M133 211.1h1.1M133 210.8v.3M134.1 211.1h6.9M134.1 210.8v.3M141 211.1h1.1M141 210.8v.3"/>
<path d="M142.1 210.8v.3M159.3 210.8l-.6 .3h-16.6M271.8 210.1l.2 .6h-.3zM271.8 208.1v7.9h22.5M271.8 209.1h17.6M277.4 216.4l-1.1 2.8M281.8 210.3h3M281.8 210.1h3M284.8 210.1h.2M284.8 210.1v.2M285 210.1l-.2 .2M286.1 213.2h2.3"/>
<path d="M286.4 214.1l.8 1.3M287.2 213.2v2.2M287.3 208.5h.3l-.2 .6zM288.1 214.1l-.9 1.3M291 210.2h.3l-.2 .6zM4 245.2h123v47.8M4 253.7h123M4 259.4h123M52.4 245.2v47.8M83.5 253.7v5.7M104.7 253.7v5.7M216 253h200"/>
<path d="M216 248h65M216 258h65M228.6 243v15M255.2 243v15M281 243v50M296 243v30M346 243v30M361 243v30M381 253v20M392 253v20M416 243h-200v50M4 265h123"/>
<path d="M4 270.6h123M4 276.2h123M84.9 279.3h1.3M85.5 278.6v1.3M216 278h65M216 273h200M216 263h165M216 268h65M231 263v15M256 263v15M311 273v20M393.4 260.5l9-2.5v10l-9-2.5z"/>
<path d="M4 281.8h123M4 287.4h123M83.5 287.4v5.6M84.9 280.6h1.3M104.7 287.4v5.6M267.4 287.2h1.2M267.4 286h1.2M268 285.5v1.1"/>
<circle cx="109" cy="53.2" r=".85"/>
<circle cx="109" cy="53.2" r=".82"/>
<circle cx="123.9" cy="45.5" r=".86"/>
<circle cx="124" cy="45.5" r=".71"/>
<circle cx="129" cy="45.5" r=".72"/>
<circle cx="129" cy="45.5" r=".86"/>
<circle cx="132.8" cy="45.5" r=".99"/>
<circle cx="132.8" cy="45.5" r=".96"/>
<circle cx="137.5" cy="45.5" r=".86"/>
<circle cx="137.5" cy="45.5" r=".42"/>
<circle cx="142.2" cy="45.5" r=".96"/>
<circle cx="142.3" cy="45.5" r=".98"/>
<circle cx="146.1" cy="45.5" r=".72"/>
<circle cx="146.1" cy="45.5" r=".86"/>
<circle cx="151.1" cy="45.5" r=".72"/>
<circle cx="151.1" cy="45.5" r=".86"/>
<circle cx="171.8" cy="44.9" r=".93"/>
<circle cx="200.4" cy="44.9" r=".93"/>
<circle cx="229" cy="44.9" r=".92"/>
<circle cx="257.5" cy="44.9" r=".92"/>
<circle cx="271.8" cy="44.9" r=".92"/>
<circle cx="280.4" cy="53.2" r=".81"/>
<circle cx="280.4" cy="53.2" r=".84"/>
<circle cx="109" cy="67.5" r=".86"/>
<circle cx="109" cy="67.5" r=".81"/>
<circle cx="124" cy="75.2" r=".87"/>
<circle cx="124" cy="75.2" r=".71"/>
<circle cx="129" cy="75.2" r=".72"/>
<circle cx="129" cy="75.2" r=".87"/>
<circle cx="132.8" cy="75.2" r=".97"/>
<circle cx="132.8" cy="75.2" r=".99"/>
<circle cx="137.5" cy="75.2" r=".86"/>
<circle cx="137.5" cy="75.2" r=".42"/>
<circle cx="142.2" cy="75.2" r=".97"/>
<circle cx="142.3" cy="75.2" r=".98"/>
<circle cx="146.1" cy="75.2" r=".72"/>
<circle cx="146.1" cy="75.2" r=".87"/>
<circle cx="151.1" cy="75.2" r=".72"/>
<circle cx="151.1" cy="75.2" r=".87"/>
<circle cx="171.8" cy="75.8" r=".93"/>
<circle cx="200.4" cy="75.8" r=".93"/>
<circle cx="229" cy="75.8" r=".92"/>
<circle cx="255.7" cy="77.8" r=".77"/>
<circle cx="255.7" cy="77.8" r=".75"/>
<circle cx="271.8" cy="75.8" r=".92"/>
<circle cx="280.4" cy="67.5" r=".86"/>
<circle cx="280.4" cy="67.5" r=".81"/>
<circle cx="147.9" cy="88" r=".99"/>
<circle cx="138.7" cy="115.2" r=".73"/>
<circle cx="138.7" cy="115.2" r=".78"/>
<circle cx="145" cy="118" r=".74"/>
<circle cx="145" cy="118" r=".86"/>
<circle cx="255.8" cy="118" r=".85"/>
<circle cx="255.8" cy="118" r=".74"/>
<circle cx="262.1" cy="118" r=".85"/>
<circle cx="262.1" cy="118" r=".75"/>
<circle cx="326.4" cy="115.2" r="1.03"/>
<circle cx="326.4" cy="115.2" r=".97"/>
<circle cx="328.8" cy="114.7" r=".78"/>
<circle cx="338.3" cy="114.6" r=".83"/>
<circle cx="338.3" cy="114.6" r=".78"/>
<circle cx="340.6" cy="115.2" r="1.03"/>
<circle cx="340.6" cy="115.2" r=".97"/>
<circle cx="341.1" cy="117.6" r=".79"/>
<circle cx="280.5" cy="121" r=".85"/>
<circle cx="280.5" cy="120.9" r=".8"/>
<circle cx="325.9" cy="126.9" r=".78"/>
<circle cx="325.9" cy="127" r=".85"/>
<circle cx="326.4" cy="129.4" r="1.02"/>
<circle cx="326.4" cy="129.4" r=".97"/>
<circle cx="328.7" cy="130" r=".84"/>
<circle cx="328.7" cy="130" r=".78"/>
<circle cx="333.5" cy="122.3" r="7.6"/>
<circle cx="338.2" cy="129.9" r=".78"/>
<circle cx="340.6" cy="129.4" r="1.02"/>
<circle cx="340.6" cy="129.4" r=".97"/>
<circle cx="341.2" cy="127.1" r=".78"/>
<circle cx="341.2" cy="127.1" r=".84"/>
<circle cx="347.5" cy="124.4" r="1.22"/>
<circle cx="347.5" cy="131.3" r="1.18"/>
<circle cx="347.5" cy="124.4" r="1.19"/>
<circle cx="347.5" cy="131.3" r="1.21"/>
<circle cx="347.5" cy="124.4" r="1.56"/>
<circle cx="347.5" cy="131.3" r="1.43"/>
<circle cx="347.5" cy="124.5" r="1.43"/>
<circle cx="347.5" cy="131.3" r="1.57"/>
<circle cx="362.1" cy="131.3" r="1.18"/>
<circle cx="362.1" cy="131.3" r="1.43"/>
<circle cx="362.1" cy="131.3" r="1.57"/>
<circle cx="376.6" cy="131.3" r="1.22"/>
<circle cx="376.6" cy="131.3" r="1.19"/>
<circle cx="376.6" cy="131.3" r="1.43"/>
<circle cx="376.6" cy="124.5" r="1.43"/>
<circle cx="376.6" cy="124.4" r="1.57"/>
<circle cx="376.6" cy="124.4" r="1.19"/>
<circle cx="376.7" cy="131.3" r="1.58"/>
<circle cx="114.7" cy="178.3" r=".96"/>
<circle cx="114.7" cy="178.2" r=".92"/>
<circle cx="136.5" cy="176.2" r=".34"/>
<circle cx="138.5" cy="176.2" r=".34"/>
<circle cx="143.3" cy="178.3" r=".96"/>
<circle cx="143.3" cy="178.2" r=".92"/>
<circle cx="171.8" cy="178.2" r=".97"/>
<circle cx="171.8" cy="178.2" r=".92"/>
<circle cx="200.4" cy="178.2" r=".97"/>
<circle cx="200.4" cy="178.2" r=".92"/>
<circle cx="229" cy="178.2" r=".97"/>
<circle cx="229" cy="178.2" r=".92"/>
<circle cx="255.7" cy="176.2" r=".34"/>
<circle cx="257.5" cy="178.3" r=".93"/>
<circle cx="257.5" cy="178.2" r=".97"/>
<circle cx="271.8" cy="178.2" r=".97"/>
<circle cx="111.7" cy="189.4" r=".48"/>
<circle cx="111.7" cy="198" r=".48"/>
<circle cx="114.7" cy="193.7" r=".85"/>
<circle cx="125.1" cy="196.7" r=".99"/>
<circle cx="143.2" cy="193.7" r=".86"/>
<circle cx="271.5" cy="193.7" r="3"/>
<circle cx="277.7" cy="198" r=".47"/>
<circle cx="277.7" cy="189.4" r=".47"/>
<circle cx="114.7" cy="209.1" r=".97"/>
<circle cx="114.7" cy="209.1" r=".92"/>
<circle cx="117.1" cy="217.8" r=".98"/>
<circle cx="143.2" cy="209.1" r=".97"/>
<circle cx="143.3" cy="209.1" r=".92"/>
<circle cx="171.8" cy="209.1" r=".98"/>
<circle cx="171.8" cy="209.1" r=".92"/>
<circle cx="200.4" cy="209.1" r=".98"/>
<circle cx="200.4" cy="209.1" r=".92"/>
<circle cx="229" cy="209.1" r=".98"/>
<circle cx="229" cy="209.1" r=".92"/>
<circle cx="257.5" cy="209.1" r=".98"/>
<circle cx="257.5" cy="209.1" r=".93"/>
<circle cx="271.8" cy="209.1" r=".98"/>
<circle cx="276.8" cy="217.7" r=".99"/>
</g>
<path d="M412.4 262.3a2.5 2.5 0 0 0-4.1-1.1 2.5 2.5 0 0 0 1 4.2 2.5 2.5 0 0 0 3.2-2.9l-.1-.2" fill="none" stroke="#000" stroke-width=".3" stroke-dasharray="30.5 1.3 1.3 1.3" stroke-dashoffset="24.5" stroke-linecap="butt"/>
<path d="M414.8 261.5a5 5 0 0 0-8.3-2 5 5 0 0 0 2.2 8.3 5 5 0 0 0 6.2-6l-.1-.3" fill="none" stroke="#000" stroke-width=".3" stroke-dasharray="30.5 1.3 1.3 1.3" stroke-dashoffset="16.7" stroke-linecap="butt"/>
<path d="M362.1 120.9v14.3" fill="none" stroke="#000" stroke-width=".3" stroke-dasharray="30.5 1.3 1.3 1.3" stroke-dashoffset="25.2"/>
<path d="M270.4 193.7h-.1M271.8 192.2v-.1M271.8 195.1v.1M273.3 193.7h.1" fill="none" stroke="#000" stroke-width=".3" stroke-dasharray="30.5 1.3 1.3 1.3"/>
<path d="M410 255.7v14.9" fill="none" stroke="#000" stroke-width=".3" stroke-dasharray="30.5 1.3 1.3 1.3" stroke-dashoffset="25"/>
<path d="M403.4 263l12.6-.1" fill="none" stroke="#000" stroke-width=".3" stroke-dasharray="30.5 1.3 1.3 1.3" stroke-dashoffset="26.1"/>
<path d="M216 248v5" fill="none" stroke="#000" stroke-width=".3" stroke-dasharray="30.5 1.3 1.3 1.3" stroke-dashoffset="29.9"/>
<path d="M108.6 45.5v29.7M137.6 45.5v29.7M251.8 45.5v29.7M280.8 45.5v29.7" fill="none" stroke="#f00" stroke-width=".3" stroke-dasharray="30.5 1.3 1.3 1.3" stroke-dashoffset="17.5"/>
<g fill="#000">
<path d="M345.1 131.8l-.2 .6-.3-.2z"/>
<path d="M93.4 29.9l.6-.1v.3zM136.9 29.8l.6 .1-.6 .2zM93.4 34.3l.6-.2v.3zM108 34.1l.5 .2-.5 .1z"/>
<path d="M111.5 34.3l.6-.2v.3zM162.9 34.1l.6 .2-.6 .1zM143.3 152.6l.6-.1v.3zM256.9 152.5l.6 .1-.6 .2z"/>
<path d="M124 37.3l.6-.2v.4zM150.5 37.1l.6 .2-.6 .2z"/>
<path d="M284.4 37.1l.6 .2-.6 .2zM280.8 37.3l.6-.2v.4zM251.2 29.8l.6 .1-.6 .2zM137.5 29.9l.6-.1v.3z"/>
<path d="M158.3 45.5l.2 .6h-.3zM158.2 74.6h.3l-.2 .6zM383.1 112l.1 .6h-.3zM382.9 133.1h.3l-.1 .6zM291.1 176.5l.2 .6h-.3zM291 210.2h.3l-.2 .6zM287.4 178.3l.2 .6h-.3zM287.3 208.5h.3l-.2 .6zM351.6 175.7l.2 .6h-.4zM351.4 178.5h.4l-.2 .6z"/>
<path d="M93.4 108.8l.6-.2v.3zM284.4 108.6l.6 .2-.6 .1zM129 40.6l.6-.2v.3zM145.5 40.4l.6 .2-.6 .1zM151.1 76.1l-.1 .6h.3zM137.5 76.1l-.1 .6h.3zM362.1 136.9l.6-.2v.3zM378.6 136.7l.6 .2-.6 .1zM93.4 152.6l.6-.1v.3zM114.1 152.5l.6 .1-.6 .2zM114.7 152.6l.6-.1v.3zM142.7 152.5l.6 .1-.6 .2zM114.7 194.6l-.2 .6h.3zM114.5 210.1l-.2 .5 .3 .1zM271.8 210.1l-.1 .6h.3z"/>
<path d="M378.9 107.9l.6 .1-.6 .2zM344.6 108l.6-.1v.3z"/>
<path d="M361.5 136.7l.6 .2-.6 .1zM345.1 136.9l.6-.2v.3zM284.4 152.5l.6 .1-.6 .2zM271.8 152.6l.6-.1v.3z"/>
<path d="M257.5 152.6l.6-.1v.3zM271.2 152.5l.6 .1-.6 .2z"/>
<path d="M356.8 173.3l.6-.2v.4zM355.1 173.1l.6 .2-.6 .2z"/>
<path d="M85.7 206.5h.3l-.2 .6zM85.8 155.7l.2 .6h-.3z"/>
</g>
<g font-size="6.3">
<text x="282.1" y="250.3">名称</text>
<text x="347.1" y="250.3">图号</text>
<text x="282.1" y="260.3">材质</text>
<text x="347.1" y="260.3">质量</text>
<text x="383.3" y="262.1">视</text>
<text x="383.3" y="269.9">图</text>
<text x="282.1" y="270.3">版次</text>
<text x="347.1" y="270.3">比例</text>
</g>
<g font-size="4.2">
<text x="4.8" y="237.6">注意：1.行走平行度（正面+侧面），450行程内，≤±0.03mm，1000行程内，≤±0.05mm。</text>
<text x="12.2" y="243.3">2.本体形变，450行程内，≤±0.03mm，1000行程内，≤±0.05mm。</text>
<text x="18.6" y="251.3">型号/规格</text>
<text x="69.5" y="251.3">GTH12-400-BL-M40-C4</text>
<text x="300.8" y="249.5">GTH12-400-BL-M40-C4</text>
<text x="14.4" y="258.3">螺杆型号/规格</text>
<text x="19.7" y="263.9">有效行程</text>
<text x="63.7" y="258.3">1605</text>
<text x="86.5" y="263.9">400</text>
<text x="89.9" y="258.3">1610</text>
<text x="111.7" y="258.3">1620</text>
<text x="19.7" y="269.5">精度等级</text>
<text x="87.6" y="269.5">C7</text>
<text x="259" y="267">2022/9/29</text>
<text x="19.7" y="275.2">马达容量</text>
<text x="74.9" y="275.2">400W（无刹车）</text>
<text x="15.5" y="280.8">重复定位精度</text>
<text x="86.7" y="280.8">0.02</text>
<text x="9.1" y="286.4">感应开关方式及数量</text>
<text x="72.7" y="286.4">外挂型三只（C4）</text>
<text x="15.5" y="292">建议最快速度</text>
<text x="60.5" y="292">250MM/S</text>
<text x="86.7" y="292">500MM/S</text>
<text x="107.4" y="292">1000MM/S</text>
</g>
<g font-size="4.1">
<text x="374.2" y="175.1">I</text>
<text x="368.1" y="180.4">2 : 3.5</text>
<text x="275.6" y="195.2">I</text>
</g>
<g font-size="3.5">
<text x="63.5" y="35.5">53 滑台极限位置 1</text>
<text x="98.9" y="31.2">154.50 滑台原始位置</text>
<text x="139.7" y="35.5">182</text>
<text x="254.6" y="31.2">400 有效行程</text>
<text x="140.6" y="41.8">60</text>
<text x="140.6" y="38.6">95</text>
<text x="287.7" y="38.6">14.50 滑台极限位置 1</text>
<text x="159.6" y="62.7" transform="rotate(-90 159.6 62.7)">104</text>
<text x="152.7" y="83.3">8 x M6 贯穿</text>
<text x="139.1" y="89.2">2 x</text>
<text x="149.6" y="89.2">6 H7</text>
<text x="162.8" y="89.2">8</text>
<text x="176.7" y="110">670.50</text>
<text x="359.5" y="109.3">122</text>
<text x="384.4" y="124.3" transform="rotate(-90 384.4 124.3)">76</text>
<text x="331.5" y="135.2">基准面</text>
<text x="349.1" y="138.1">59.50</text>
<text x="369.4" y="138.1">60</text>
<text x="99.5" y="153.9">74.50</text>
<text x="126.6" y="153.9">100</text>
<text x="193.3" y="153.9">400</text>
<text x="264.4" y="153.9">50</text>
<text x="275.3" y="153.9">46</text>
<text x="360.4" y="174.5">2</text>
<text x="87.1" y="183.9" transform="rotate(-90 87.1 183.9)">180</text>
<text x="349.4" y="191.3" transform="rotate(-90 349.4 191.3)">+0.012</text>
<text x="352.9" y="189.5" transform="rotate(-90 352.9 189.5)">0</text>
<text x="356.4" y="187.1" transform="rotate(-90 356.4 187.1)">6</text>
<text x="116.3" y="198">2 x</text>
<text x="126.7" y="198">6 H7</text>
<text x="139.9" y="198">6</text>
<text x="288.7" y="195.2" transform="rotate(-90 288.7 195.2)">108</text>
<text x="292.4" y="195.2" transform="rotate(-90 292.4 195.2)">120</text>
<text x="352.9" y="194.8" transform="rotate(-90 352.9 194.8)">6</text>
<text x="115.4" y="215.5">10 x M8</text>
<text x="133.8" y="215.5">16</text>
<text x="273.4" y="215.5">4 x M8</text>
<text x="290" y="215.5">16</text>
<text x="118.8" y="219">6.5 贯穿</text>
<text x="278.5" y="219">6.5 贯穿</text>
<text x="221.4" y="246.8">1</text>
<text x="221.4" y="251.8">2</text>
<text x="218.8" y="256.8">序号</text>
<text x="232.2" y="256.8">修 订 版 次</text>
<text x="257.5" y="256.8">设计变更编号</text>
<text x="228.2" y="261.8">设</text>
<text x="240.1" y="261.8">计</text>
<text x="252" y="261.8">变</text>
<text x="263.9" y="261.8">更</text>
<text x="219.1" y="266.7">设 计</text>
<text x="366.6" y="269.3">1:3.5</text>
<text x="219.1" y="271.7">校 核</text>
<text x="219.1" y="276.7">批 准</text>
<text x="222.9" y="282.7">技术要求：</text>
<text x="231.8" y="287.3">1、未标注公差全部 0.1</text>
<text x="231.7" y="291.8">2、未标注倒角全部C0.3</text>
</g>
</svg>
